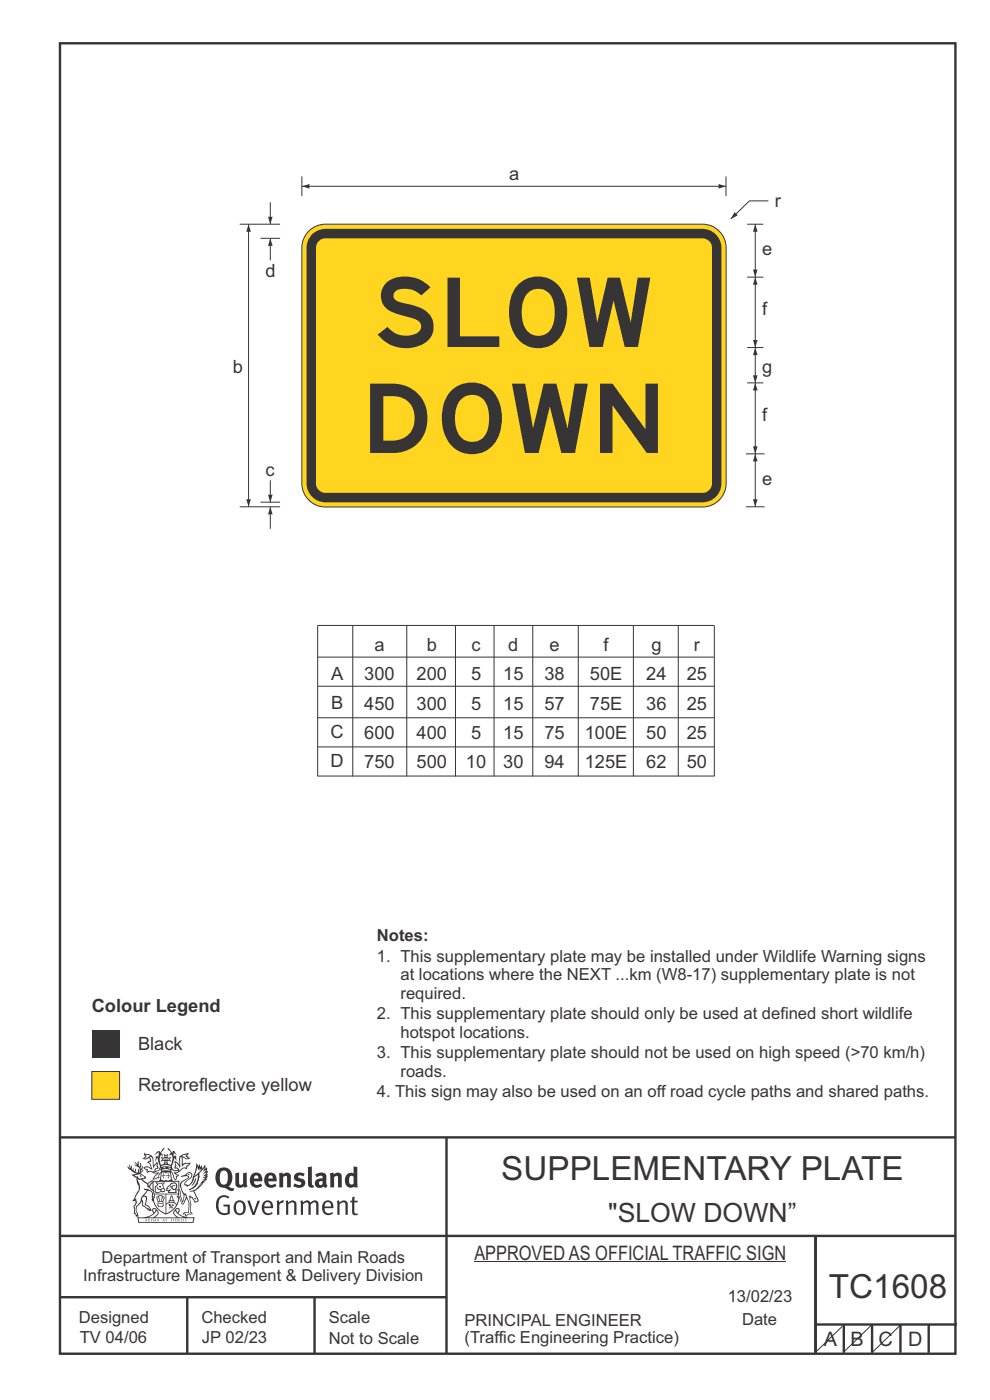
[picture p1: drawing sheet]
<svg xmlns="http://www.w3.org/2000/svg" width="210mm" height="297mm" viewBox="0 0 210 297" stroke-linecap="round" stroke-linejoin="round" font-family="sans-serif">
<g fill="none" stroke="#373435" stroke-width=".51">
<path d="M12.7 9.2h190v278h-190zM12.7 241.3h190M94.7 241.4v45.8M12.7 275.2h82M12.7 262.2h190.1M39.7 275.2v12M66.7 275.2v12M173 262.1v24.9M173 281h30M179 281v6M185 281v6M191 281v6"/>
<path d="M197 281v6"/>
</g>
<path d="M178.7 281.3l-6.1 6M185 281l-6.1 5.9" fill="none" stroke="#373435" stroke-width=".21"/>
<path d="M19.5 227.3h5.9v5.9h-5.9z" fill-rule="evenodd" fill="#ffd520" stroke="#373435" stroke-width=".21"/>
<g fill="#373435">
<path d="M19.5 218.5h5.9v5.9h-5.9z" fill-rule="evenodd"/>
<path d="M47 248.5a2.55 2.55 0 0 0 0 2.7l.3 .1a.81 .81 0 0 0 1-.9v-.6a1.04 1.04 0 0 0-1.1-1.4zM46.3 248.1a1.82 1.82 0 0 1 2.1-.2 1.82 1.82 0 0 1 .9 1.9 2.29 2.29 0 0 1-.8 1.9l.7 .4h.5l-.2 .5a2.87 2.87 0 0 1-2-.6 2.12 2.12 0 0 1-1.7-3.2z" fill-rule="evenodd"/>
<path d="M49.9 248.9l.8-.2v2a.46 .46 0 0 0 .3 .7 .46 .46 0 0 0 .6-.3v-2.2l.7-.2v2.4l.2 .6-.5 .3-.3-.3a1.02 1.02 0 0 1-1.2 .2 1.02 1.02 0 0 1-.6-1z" fill-rule="evenodd"/>
<path d="M54 249.5l-.1 .5h.9a.49 .49 0 0 0-.2-.6 .49 .49 0 0 0-.6 .1zM53.4 249.2a1.34 1.34 0 0 1 1.6-.3 1.34 1.34 0 0 1 .6 1.5v.2h-1.7a.77 .77 0 0 0 .5 .8 .77 .77 0 0 0 .9-.3l.3 .5a1.59 1.59 0 0 1-2 .1 1.59 1.59 0 0 1-.5-2z" fill-rule="evenodd"/>
<path d="M57 249.5l-.1 .5h1a.49 .49 0 0 0-.2-.6 .49 .49 0 0 0-.7 .1zM56.4 249.2a1.34 1.34 0 0 1 1.6-.3 1.34 1.34 0 0 1 .7 1.5v.2h-1.8a.77 .77 0 0 0 .5 .8 .77 .77 0 0 0 .9-.3l.4 .5a1.59 1.59 0 0 1-2.1 .1 1.59 1.59 0 0 1-.5-2z" fill-rule="evenodd"/>
<path d="M59.2 248.9l.7-.2 .1 .4a.95 .95 0 0 1 1-.3 .95 .95 0 0 1 .7 .8v2.3h-.8v-2.3a.46 .46 0 0 0-.8 .1v2.2h-.8z" fill-rule="evenodd"/>
<path d="M62.6 249.1a1.75 1.75 0 0 1 2-.1l-.2 .6-.6-.2a.43 .43 0 0 0-.6 .2l.4 .4a1.04 1.04 0 0 1 1.2 1.1 1.04 1.04 0 0 1-1.4 .9l-1.2-.4 .3-.6 1 .4 .4-.4a.88 .88 0 0 0-1-.5l-.4-.2-.1-.4z" fill-rule="evenodd"/>
<path d="M65.3 247.6l.8-.2 .1 3.8 .3 .2 .1 .5a.88 .88 0 0 1-1-.1 .88 .88 0 0 1-.3-.9z" fill-rule="evenodd"/>
<path d="M67.8 250.6a.43 .43 0 0 0-.1 .7 .43 .43 0 0 0 .7-.1v-.7zM66.8 249.2a1.7 1.7 0 0 1 2.4 .1v1.9l.3 .4-.4 .5-.5-.4a1.03 1.03 0 0 1-1.7-.1 1.03 1.03 0 0 1 .8-1.6h.7v-.4a.8 .8 0 0 0-1.2 .2z" fill-rule="evenodd"/>
<path d="M70 248.9l.7-.2 .1 .4a.95 .95 0 0 1 1-.3 .95 .95 0 0 1 .7 .8v2.3h-.8v-2.3a.46 .46 0 0 0-.8 .1v2.2h-.8z" fill-rule="evenodd"/>
<path d="M74.3 249.5a1.48 1.48 0 0 0 0 1.8h.5l.2-.2v-1.5l-.3-.1zM75 247.4l.8 .2 .1 4.3h-.7l-.1-.2a1.26 1.26 0 0 1-1.4 .1 1.26 1.26 0 0 1-.5-1.4 1.29 1.29 0 0 1 .4-1.3 1.29 1.29 0 0 1 1.4-.1z" fill-rule="evenodd"/>
<path d="M46.4 253.9a1.72 1.72 0 0 1 2.3 .1l-.3 .3a1.24 1.24 0 0 0-1.4-.2 1.24 1.24 0 0 0-.6 1.3 1.49 1.49 0 0 0 1.2 2l.7-.2v-1.2h-.8l-.1-.5h1.3v2a1.93 1.93 0 0 1-2.2-.1 1.93 1.93 0 0 1-.7-2.2l.2-.7z" fill-rule="evenodd"/>
<path d="M50.4 255.2a1.65 1.65 0 0 0 .2 2.2 .99 .99 0 0 0 1-1.5 .78 .78 0 0 0-.4-.8 .78 .78 0 0 0-.8 .1zM50 254.9a1.33 1.33 0 0 1 1.6 0 1.33 1.33 0 0 1 .5 1.4 1.31 1.31 0 0 1-1.3 1.5 1.31 1.31 0 0 1-1.2-1.6v-.5z" fill-rule="evenodd"/>
<path d="M52.5 254.7l.4-.1 .9 2.6 .8-2.5h.5l-1.1 3h-.5z" fill-rule="evenodd"/>
<path d="M56.3 255.2l-.2 .7h1.3a.7 .7 0 0 0-.3-.8 .7 .7 0 0 0-.8 .1zM55.9 255.1a1.22 1.22 0 0 1 1.5-.3 1.22 1.22 0 0 1 .5 1.5h-1.8a.93 .93 0 0 0 .5 1 .93 .93 0 0 0 1.1-.2l.2 .3a1.43 1.43 0 0 1-1.8 .2 1.43 1.43 0 0 1-.6-1.8z" fill-rule="evenodd"/>
<path d="M58.7 254.8l.4-.2 .1 .5 .4-.3 .6-.1-.2 .5a.66 .66 0 0 0-.8 .6v1.9h-.4z" fill-rule="evenodd"/>
<path d="M60.6 254.8l.4-.1 .1 .4a.94 .94 0 0 1 1-.4 .94 .94 0 0 1 .8 .7v2.3h-.5l-.1-2.5a.81 .81 0 0 0-1.2 .3v2.2h-.4z" fill-rule="evenodd"/>
<path d="M63.7 254.8l.5-.1 .1 .4 .4-.3a.78 .78 0 0 1 1.1 .3 .9 .9 0 0 1 1-.5 .9 .9 0 0 1 .8 .9v2.2h-.5l-.1-2.4a.67 .67 0 0 0-1.1 .2v2.2h-.5v-2.3l-.4-.3-.7 .4v2.2h-.5z" fill-rule="evenodd"/>
<path d="M69 255.2l-.1 .7h1.3a.7 .7 0 0 0-.3-.8 .7 .7 0 0 0-.9 .1zM68.7 255.1a1.22 1.22 0 0 1 1.5-.3 1.22 1.22 0 0 1 .5 1.5h-1.8a.93 .93 0 0 0 .4 1 .93 .93 0 0 0 1.2-.2l.1 .3a1.44 1.44 0 0 1-1.7 .2 1.44 1.44 0 0 1-.6-1.8z" fill-rule="evenodd"/>
<path d="M71.4 254.8l.5-.1 .1 .4a.94 .94 0 0 1 1-.4 .94 .94 0 0 1 .8 .7v2.3h-.5l-.1-2.5a.81 .81 0 0 0-1.2 .3v2.2h-.4z" fill-rule="evenodd"/>
<path d="M74.7 254l.5-.1v.8h.7l-.1 .4h-.6v2.2l.1 .1h.5l.1 .3a.75 .75 0 0 1-1.2-.6v-2h-.4v-.4h.4z" fill-rule="evenodd"/>
<path d="M30.8 244.9l1.1 .3-.9 .6h-.4l.6-.6zM31.8 245.5l.2-.1a2.44 2.44 0 0 1 .4 2l.1 .5 .7-1-.1 .5 .3 .4a.57 .57 0 0 0-.6 .7l-1-.1-.5 .1 .2-.5-.8-.2 .7-.2 .9 .5 .1-.1-.6-1.3-.2-.1 .5-.1zM30.7 244.5l-.1 .5 .2 .3-.6 .4a1.04 1.04 0 0 0 1.4-.1l.2 .7-.3 .1-.2 .3a.94 .94 0 0 1 .8 1.1l-.2-.1a1.16 1.16 0 0 0-1.5-.1l.3 .4 .4 .2 .1 .5 .2 .2 .1-.2a.94 .94 0 0 1 1.1 .2h.8l-1.2 1.3a1.13 1.13 0 0 0 1.2-.3h.4l-.1-.5 .5-.7a.83 .83 0 0 0-.6 1.1l-.3-.1-.7 .3 1.1-1.3-.5 .1-.5-.1 1.3-.5-.1-.1-.9 .3v-.3l.2-.2 .3 .1 .1-.3-.2-.4v-.6l-.1-.3-.7 .9v-.7a1.42 1.42 0 0 0-1.6-1.8z" fill-rule="evenodd"/>
<path d="M38.5 245.3l.5-.3 .7-.1-.6 .4 .8 .4-.3 .1zM38.3 245.5h.2l.1 2a1.69 1.69 0 0 1 1.6-.7l-.8 .5 .1 .5a1.1 1.1 0 0 0-1.5 .6l-.1-.4-.2-.3h-.5l.3-.4-.3-.7a1.42 1.42 0 0 1 .8 1.1l.2-.1zM37.1 246.2l.1 1-.2 .3 .1 .5 .5-.1 .1 .2a.96 .96 0 0 1-1.1-.1l-.1 .1a1.06 1.06 0 0 0 1.3 .2v.2a.72 .72 0 0 1-1 .2l.3 .4 .6 .3-.4 .1-.1 .7-.2-.4-.4-1.1-.4-.4 .4 .9a1.54 1.54 0 0 0 .7 1.2l.2-.3a.58 .58 0 0 1 .4-.7l.2-.2h-.3l-.5-.3 .9-.5a.93 .93 0 0 1 1.2-.5v.2l.2-.1 .1-.5a.99 .99 0 0 0 .7-.9l-1.3 .2-.3 .2-.1-1.5 .9 .4 .9-.3h-.4l-.5-.4 .4-.7-.6 .2a1.46 1.46 0 0 0-1.4 2.1v.4l-.2-.4z" fill-rule="evenodd"/>
<path d="M35.6 249h.2l-.1 .4 .4 .1h-.4v.5l-.1-.5-.3-.1h.3z" fill-rule="evenodd"/>
<path d="M34.6 249h.2v.4h.3l-.3 .1-.1 .5v-.5h-.4l.4-.1z" fill-rule="evenodd"/>
<path d="M34.3 248.8a.57 .57 0 0 1 .9 .2 .57 .57 0 0 1 .9-.2l.2 1.4-.2 .1a.57 .57 0 0 1-.9-.1 .69 .69 0 0 1-1.1 0zM34.2 248.1l-.3 2.1-.2 .4h3l-.2-.4-.3-2.1h-.2v.3l-.8-.1-.8 .1v-.3z" fill-rule="evenodd"/>
<path d="M34.2 252.5a.3 .3 0 0 0 .6 0 .3 .3 0 0 0-.6 0zM33.3 251l.3 .3-.3 .3a.79 .79 0 0 0 0 1.3l.8-.2-.1-.3a.55 .55 0 0 1-.7-.6h.1l.2 .3 .3 .1 .8-.1-.4-.8 .4-.3-.7 .1zM33 250.7l1.1 .3 .9-.3-.4 .7 .4 1.1a.56 .56 0 0 1-.8 .3l-.2 .1a.73 .73 0 0 1-.9 .1 .73 .73 0 0 1-.3-.9v-.4l.6-.4z" fill-rule="evenodd"/>
<path d="M35.6 251.9l.7-.5a.58 .58 0 0 1 1-.1 .58 .58 0 0 1-.4 .9l-.3-.3a.43 .43 0 0 1 .6-.3v-.1a.57 .57 0 0 0-.8 .2l-.2-.1-.3 .2 .4 .1a.55 .55 0 0 0 .9 .5v.5h-1.3l.3-.4-.1-.2-.6 .2 .2-.3-.2-.1zM35.4 251.8l-.1 .2a.39 .39 0 0 0 .2 .7l.3-.1-.2 .5h1.9l-.1-.8a.86 .86 0 0 0-.1-1.3 .86 .86 0 0 0-1.3 .4z" fill-rule="evenodd"/>
<path d="M36 254.8h.8v.2h-.8zM36.4 253.8l.2 .8h-.4zM36.4 253.5l-.3 .5-.1 .6h-.2v.5l-.7 .3 .2 .2a1.48 1.48 0 0 1 2.1 .1l.2-.1-.6-.5v-.5h-.2l-.1-.6z" fill-rule="evenodd"/>
<path d="M35.8 255.4l.4 .1 .1 .4 .3-.3-.2-.2a.38 .38 0 0 1 .5 .5l-.2-.2-.3 .3 .3 .2-.3 .2-.1-.3-.4 .3-.1-.1 .4-.4-.1-.1-.2 .1z" fill-rule="evenodd"/>
<path d="M34.5 254h.2v.2l-.2 .7-.2-.1zM33.6 255.3h.9v.2a.55 .55 0 0 1-.8 .4v-.2h-.2zM33.4 254h.2l.2 .8-.2 .1zM33.6 255h.8l.1 .1-.8 .1zM33.8 253.8h.5l-.2 1h-.1zM33.3 253.8l-.1 .3 .3 1.2a.48 .48 0 0 0-.1 .5 .48 .48 0 0 0 .5 .3l.5-.1a.49 .49 0 0 0 .2-.7l.3-1.2-.1-.3a1.42 1.42 0 0 0-1.5 0z" fill-rule="evenodd"/>
<path d="M33.7 251.6h.4l.1 .3h-.3z" fill-rule="evenodd"/>
<path d="M41.3 250.1l.3-.2-.2 .9-.6 .7h-.2l.5-.7z" fill-rule="evenodd"/>
<path d="M39.7 249l.3-.2 .5 .2a.88 .88 0 0 1-.6 1.2 1.22 1.22 0 0 0-.8 1.3l.5 .1a.72 .72 0 0 0 .9-.4l.5-.8 .2-.6 .8-.6v.3a2.85 2.85 0 0 1-2 2.8l.1 .1a2.13 2.13 0 0 0 1.9-1.4v-.3a2.01 2.01 0 0 0 .3-1.8l1.1-1.3-.4 1 .7-.5-.7 1 .8-.4-.8 .9 .7-.2-.9 .5 .8-.1-.8 .5h.7l-.8 .2 .3 .2h-.4l.2 .4h-.4l.2 .2h-.4l.1 .3h-.1a2.16 2.16 0 0 1-2 1l.1 .2h.4a.76 .76 0 0 1 .7 .7l.5 1.2-.6 .2a1.45 1.45 0 0 0-1.1-1.3l.2 1.8-.1 1.9 .4 .2a1.07 1.07 0 0 0-1.2 .4v-.3l-.5-.1a.87 .87 0 0 1 1.1-.1v-.8a4.4 4.4 0 0 0-.6-3.1l-.1-.3h-.2a2.16 2.16 0 0 1-.7-2.2l.3-.3 1.2-.8a.55 .55 0 0 0-.4-.7zM37.8 252.5a.76 .76 0 0 1 .3 1l.6 1.6 .4-1.6h.2a.61 .61 0 0 1-.1 .9l-.3 .9h-.2l-.7-1.6-.3 .2a1.18 1.18 0 0 0 .1-1.4zM41.8 247.5l.2 .8 .3-.5v.6l.4-.5a1.9 1.9 0 0 1-1.2 1.4l-.3 .2zM38.2 249.6l1.4-.1 .2 .1v.3l-.5 .3a1.26 1.26 0 0 0-.9 1.9l.2 .7a1.84 1.84 0 0 1 .1 2l-.4-1.3a.96 .96 0 0 0-.4-1.2l-.4 .2a.78 .78 0 0 1 0 1.3l.1 .2h.4l.4 1.1a.38 .38 0 0 0 .2 .4 .38 .38 0 0 0 .4-.1l.6-1.2a2.94 2.94 0 0 1 .4 2.5l-.1 .5h-.8l-.3 .3v.2l.4-.1 .1 .4 .2 .1a1.02 1.02 0 0 1 1.3-.4v-.4l-.3-.2 .1-1.7-.3-1.4 .1 .1a1.14 1.14 0 0 1 .8 .9 .63 .63 0 0 0 .8-.2 .63 .63 0 0 0-.2-.8l-.6-1.3 .9-.6 .2-.3 .3-.1-.1-.2h.4l-.1-.3h.3l-.1-.3 .5-.1-.2-.2 .6-.4v-.1h-.2l.4-.6-.3 .1 .3-.5-.4 .1 .4-.5v-.4l-.3 .2 .2-.6-.1-.2-.4 .2v-.8l-.6 .9-.2-.8-.2 .5-.3-.8-.1 .6-.5-.8-.1 1.4-.6 1.9a1.81 1.81 0 0 1-1 1.4l-.6-.1a1.75 1.75 0 0 1 1.1-1.3 .75 .75 0 0 0 .1-1.3 .75 .75 0 0 0-1.2 .5z" fill-rule="evenodd"/>
<path d="M41.2 254.2l.3-.1 .2 .3h-.4z" fill-rule="evenodd"/>
<path d="M29.4 258.4h11.6l-.1 .8h-11.4zM31.3 258.3l.5-.2a2.48 2.48 0 0 0 1.4-1.3l.3 .6-.5 .6-.5 .3zM32.5 256.6l.3-.1 .2 .1-.3 .6zM37.2 256.8a2.65 2.65 0 0 0 1.8 1.5h-1.1l-.5-.3-.5-.6zM37.4 256.6l.2-.1 .3 .1-.3 .6zM29.2 258.2l.1 1.2h11.8l.2-1.1-.2-.1a4.1 4.1 0 0 1-3.3-.8l.3-.4-.1-.6a1.06 1.06 0 0 0-1.3 .9l.2 .4 .6 .6h-4.7l.3-.2a.84 .84 0 0 0 .6-.7 .84 .84 0 0 0-.5-.8l-.3-.3-.5 .1-.1 .6 .3 .4a4.2 4.2 0 0 1-3.4 .8z" fill-rule="evenodd"/>
<path d="M31 258.7l.1 .2h-.2zM31 258.6l-.3 .5 .4-.1 .2 .1z" fill-rule="evenodd"/>
<path d="M31.3 258.6h.3v.4a.25 .25 0 0 0 .2-.1 .25 .25 0 0 0-.1-.3h.1a.29 .29 0 0 1 0 .4 .29 .29 0 0 1-.4 0 .29 .29 0 0 1 0-.4z" fill-rule="evenodd"/>
<path d="M32.2 258.6a.22 .22 0 0 1 .3 .2 .22 .22 0 0 1-.3 .2zM32 258.6l.1 .5a.33 .33 0 0 0 .4 0 .33 .33 0 0 0 0-.5 .33 .33 0 0 0-.5 0z" fill-rule="evenodd"/>
<path d="M32.9 258.7l.1 .2h-.2zM32.9 258.6l-.2 .5 .3-.1 .2 .1z" fill-rule="evenodd"/>
<path d="M33.3 258.6h.2l.1 .2 .2-.2-.2 .2 .2 .3-.3-.2-.1 .2h-.1l.2-.3z" fill-rule="evenodd"/>
<path d="M34.7 258.7l.1 .2h-.2zM34.7 258.6l-.3 .5 .4-.1 .2 .1z" fill-rule="evenodd"/>
<path d="M35 258.6h.5h-.2v.5h-.2l.1-.5z" fill-rule="evenodd"/>
<path d="M36.2 258.6h.3h-.1v.2h.1h-.1v.3h-.2z" fill-rule="evenodd"/>
<path d="M36.7 258.6h.2v.5h-.2z" fill-rule="evenodd"/>
<path d="M37.3 258.6a.22 .22 0 0 1 .3 .2 .22 .22 0 0 1-.3 .2zM37.1 258.6v.5a.33 .33 0 0 0 .5 0 .33 .33 0 0 0 0-.5 .33 .33 0 0 0-.5 0z" fill-rule="evenodd"/>
<path d="M37.8 258.6h.4h-.2v.2h.1h-.1v.2l.2 .1h-.4z" fill-rule="evenodd"/>
<path d="M38.4 258.6h.2l-.1 .4 .2 .1h-.3z" fill-rule="evenodd"/>
<path d="M38.9 258.6h.2v.5h-.2z" fill-rule="evenodd"/>
<path d="M39.3 258.6h.2l-.1 .1 .2 .3-.2 .1h-.1v-.1h.2z" fill-rule="evenodd"/>
<path d="M34.2 247.4a1.51 1.51 0 0 1 2 .2 2.67 2.67 0 0 0-2.1 0zM35.7 247.6l.4 .2 .1 .2-.4-.1zM34.6 247.7l.5-.1 .1 .2-.4 .1zM34 247.9l.3 .1-.3 .1zM34.9 246.9l.3-.2 .3 .2zM34.9 245.7h.2v.4h-.2zM35 245.1l.2 .2 .2-.2-.1 .4h-.2zM35.1 246.3h.2l.1 .4-.2-.2-.2 .2zM35.3 245.7h.2v.4h-.2zM34.4 245.7l.3 .1 .1 .3-.4 .1 .2-.3zM35.7 245.8l.3-.1-.2 .2 .2 .3-.4-.1zM32.7 244.9l1-.5-.1 1-.2-.1-.3 .1-.3 1.1 .5-1 .3 .9a1.84 1.84 0 0 1 .2 1.7l.4 .2a2.48 2.48 0 0 1 2.2 0l.2-.3-.2-.6 .7-1.8 .4 .7-.2-1.1-.2-.1-.2 .3v-.9l.6 .4-.6-.7-.3 .1-.1 .4-.5-.9-.5-.3 .2 .4 .6 .6-.5 .8 .4-.4a2.06 2.06 0 0 1 0 2.2l-.5-.2-.2-.6 .1-.1 .8 .2-.4-.5 .4-.5-.7 .2-.2-.1 .2-.8-.5 .4-.5-.4 .2 .8-.2 .1-.7-.2 .4 .5-.4 .5 .8-.2 .1 .1-.2 .6-.5 .3a2.02 2.02 0 0 1 0-2.3l.3 .6-.1-.7-.3-.1 .8-1.2-.4 .3-.5 .7-.2-.3a.8 .8 0 0 0-.8 .5z" fill-rule="evenodd"/>
<path d="M29.2 250.1l.3 .2a.61 .61 0 0 1 .8 .3l.3 .2a.8 .8 0 0 1 .6 1l.4 .1 .5 .6a1 1 0 0 1 .5 1l-.1 .7v-.5h-.1a.96 .96 0 0 0-.8-1.3l-.2-.2h-.7l-.1-.1-.1 .1 .1 .3h.6l-1.2 1.4-.2 .9-.4 .6a1.33 1.33 0 0 0-.5 1.8l.2 .5a1.26 1.26 0 0 1-.5-1.4l-.1-.4a1.56 1.56 0 0 0 .4-1.7l-.3 .2 .2-.5a3.2 3.2 0 0 0 .7-3zM30.4 253.9h.4a2.06 2.06 0 0 1-.1 1.7l.7 .4 .4 .5-.6-.2-.8-.6-.1-.9a.51 .51 0 0 1 .1-.9zM28.6 249.3a1.52 1.52 0 0 1 2.1 .6l-1.1 .1-.2-.1-.1-.4-.5 .1zM27.5 247v.9l-.3-.5-.1 .1a3.1 3.1 0 0 0 1.9 1.5l-1 .1 .5 .6 .5 .1 .1 1.1a1.84 1.84 0 0 1-.3 2.5l-.4 .9-.3 .4 .2 .1 .4-.1 .1 .4-.2 .5-.3 .2 .1 1.8 .2-.1 .3 .6h.1l.4-.1-.1-.4a1.3 1.3 0 0 1-.1-1.7l.9-1.1 .1 1.1 .6 .2 .5 .6 .1-.2 .2 .4 .5-.1a1.85 1.85 0 0 0-1.2-1.3l.1-.3a1.39 1.39 0 0 0 0-1.5h-.5l.5-.6a.66 .66 0 0 1 .9-.4 .66 .66 0 0 1 .3 .9l-.1 .4h.2v.1l-.1 .3 .2 .5 .1-.3a2.24 2.24 0 0 0 .1-2.2 .73 .73 0 0 1-.7-.6 .73 .73 0 0 1 .6-.8v-.2a.94 .94 0 0 0-.9 .8 .48 .48 0 0 1-.1-.5 .48 .48 0 0 1 .5-.3l.5-.3a.51 .51 0 0 0-.8 .2l-.5 .3-1-.8 .6-.1 .2-.5-1.2-.6 .5-.5v-.4l-.5 .5 .1-.2a.69 .69 0 0 0 .2-1.1v.5l-.2 .2v-1l-.3-.3 .1 .6-.1 .2-.4-1.2v.6l-.6-.3 .5 .6-.6-.2 .3 .3a1 1 0 0 1 .7 1.5l-.2-.8v.8l-.5-.2v-.7l-.2 .6-.2-.1-.1-.6-.2 .5-.2-.3 .1-.7-.2 .5z" fill-rule="evenodd"/>
<path d="M29.6 249.5l.2-.2 .3 .3z" fill-rule="evenodd"/>
<path d="M32.4 250.5h5.6v2.1l-.2-.2v-1.7h-5.2v2.5h5.2v-.7l.1 .2-.1 1.1v-.4h-2.5v4a4.1 4.1 0 0 0 2.6-3.6l.1-.1a4 4 0 0 1-2.8 3.9 4.2 4.2 0 0 1-2.8-4.7l.1 1.3 .1-.1a3.8 3.8 0 0 0 2.5 3.3v-4h-2.5l-.2-.8z" fill-rule="evenodd"/>
<circle cx="40" cy="249.1" r=".17"/>
</g>
<path d="M52.7 47.6v59.9M100.6 267.7h66.2M191.1 281l-6.1 5.9" fill="none" stroke="#373435" stroke-width=".21"/>
<g fill="#373435">
<path d="M52.2 105.9h1l-.5 1.6z"/>
<path d="M52.7 47.6l.5 1.6h-1z"/>
</g>
<path d="M160.2 96.3v11.2" fill="none" stroke="#373435" stroke-width=".21"/>
<g fill="#373435">
<path d="M159.7 105.9h1l-.5 1.6z"/>
<path d="M160.2 96.3l.5 1.6h-1z"/>
</g>
<path d="M160.2 47.6v11.2" fill="none" stroke="#373435" stroke-width=".21"/>
<g fill="#373435">
<path d="M159.7 57.2h1l-.5 1.6z"/>
<path d="M160.2 47.6l.5 1.6h-1z"/>
</g>
<path d="M160.2 81.2v15.1" fill="none" stroke="#373435" stroke-width=".21"/>
<g fill="#373435">
<path d="M159.7 94.7h1l-.5 1.6z"/>
<path d="M160.2 81.2l.5 1.6h-1z"/>
</g>
<path d="M160.2 73.7v7.5" fill="none" stroke="#373435" stroke-width=".21"/>
<g fill="#373435">
<path d="M159.7 79.6h1l-.5 1.6z"/>
<path d="M160.2 73.8l.5 1.5h-1z"/>
</g>
<path d="M160.2 58.8v14.9" fill="none" stroke="#373435" stroke-width=".21"/>
<g fill="#373435">
<path d="M159.7 72.1h1l-.5 1.6z"/>
<path d="M160.2 58.8l.5 1.6h-1z"/>
</g>
<path d="M57.3 101.9v4.7" fill="none" stroke="#373435" stroke-width=".21"/>
<path d="M56.8 105h1l-.5 1.5z" fill="#373435"/>
<path d="M163 42.6h-4l-4 3.9" fill="none" stroke="#373435" stroke-width=".21"/>
<path d="M155.8 45l.7 .7-1.5 .7z" fill="#373435"/>
<path d="M57.3 42.9v4.7" fill="none" stroke="#373435" stroke-width=".21"/>
<path d="M56.8 46h1l-.5 1.6z" fill="#373435"/>
<path d="M57.3 107.5v4.7" fill="none" stroke="#373435" stroke-width=".21"/>
<path d="M57.3 107.5l.5 1.6h-1z" fill="#373435"/>
<path d="M57.3 50.6v4.6" fill="none" stroke="#373435" stroke-width=".21"/>
<path d="M57.3 50.6l.5 1.6h-1z" fill="#373435"/>
<path d="M64 39.5h90" fill="none" stroke="#373435" stroke-width=".21"/>
<g fill="#373435">
<path d="M64.1 39.5l1.5-.5v1z"/>
<path d="M152.4 39l1.6 .5-1.6 .5z"/>
</g>
<path d="M64 37.4v4.2M154 37.4v4.2M50.8 47.6h8.6M55.3 50.6h4.1M158.5 47.6h3.4M158.5 58.8h3.4M158.5 73.7h3.4M158.2 96.3h4M158.5 81.2h3.4M50.8 107.5h8.6M55.3 106.5h4.1M158.2 107.5h4" fill="none" stroke="#373435" stroke-width=".21"/>
<path d="M65.8 48.7a5 5 0 0 1 3.2-1.1h80a5 5 0 0 1 5 5v50a5 5 0 0 1-5 5h-80a5 5 0 0 1-5-5v-50a5 5 0 0 1 1.8-3.9z" fill-rule="evenodd" fill="#ffd520" stroke="#373435" stroke-width=".21"/>
<path d="M66.2 49.7a4 4 0 0 1 2.8-1.1h80a4 4 0 0 1 4 4v50a4 4 0 0 1-4 4h-80a4 4 0 0 1-4-4v-50a4 4 0 0 1 1.2-2.9z" fill-rule="evenodd" fill="#373435"/>
<path d="M67.6 51.1l.9-.5h.5h80a2.01 2.01 0 0 1 2 2v50a2.01 2.01 0 0 1-2 2h-80a2.01 2.01 0 0 1-2-2v-50l.1-.6z" fill-rule="evenodd" fill="#ffd520"/>
<g fill="none" stroke="#373435" stroke-width=".21">
<path d="M67.4 139.4h84M74.8 132.7v32M86.3 132.7v32M96.6 132.7v32M104.8 132.7v32M113 132.7v32M122.7 132.7v32M134.4 132.7v32M143.9 132.7v32M151.5 132.7h-84.1v32M151.5 132.7v32M67.4 152.3h84.1"/>
<path d="M67.4 158.5h84.1M67.5 145.6h84M67.4 164.6h84.1"/>
</g>
<g font-size="20.4" fill="#373435">
<text x="79.1" y="73.6">SLOW</text>
<text x="76.5" y="96.1">DOWN</text>
</g>
<g font-size="7.1" fill="#373435">
<text x="106.3" y="250.4">SUPPLEMENTARY PLATE</text>
<text x="175.8" y="275.4">TC1608</text>
</g>
<text font-size="5.6" fill="#373435" x="129" y="259.1">&quot;SLOW DOWN”</text>
<g font-size="4.2" fill="#373435">
<text x="100.6" y="267.2">APPROVED AS OFFICIAL TRAFFIC SIGN</text>
<text x="174.7" y="285.6">A</text>
<text x="180.4" y="285.6">B</text>
<text x="186.4" y="285.6">C</text>
<text x="192.7" y="285.6">D</text>
</g>
<g font-size="3.9" fill="#373435">
<text x="108" y="38.1">a</text>
<text x="164.4" y="44">r</text>
<text x="56.3" y="58.8">d</text>
<text x="161.7" y="54.1">e</text>
<text x="161.7" y="66.8">f</text>
<text x="49.4" y="79.1">b</text>
<text x="161.7" y="79.1">g</text>
<text x="161.7" y="89.3">f</text>
<text x="56.3" y="100.9">c</text>
<text x="161.7" y="102.8">e</text>
<text x="79.4" y="138.1">a</text>
<text x="90.5" y="138.1">b</text>
<text x="100" y="138.1">c</text>
<text x="107.8" y="138.1">d</text>
<text x="116.6" y="138.1">e</text>
<text x="128" y="138.1">f</text>
<text x="138.2" y="138.1">g</text>
<text x="147.2" y="138.1">r</text>
<text x="70.2" y="144.2">A</text>
<text x="77.3" y="144.4">300</text>
<text x="88.4" y="144.4">200</text>
<text x="99.9" y="144.4">5</text>
<text x="106.7" y="144.4">15</text>
<text x="115.5" y="144.4">38</text>
<text x="125.1" y="144.4">50E</text>
<text x="137.1" y="144.4">24</text>
<text x="145.7" y="144.4">25</text>
<text x="70.2" y="150.4">B</text>
<text x="77.3" y="150.6">450</text>
<text x="88.4" y="150.6">300</text>
<text x="99.9" y="150.6">5</text>
<text x="106.7" y="150.6">15</text>
<text x="115.5" y="150.6">57</text>
<text x="125.1" y="150.6">75E</text>
<text x="137.1" y="150.6">36</text>
<text x="145.7" y="150.6">25</text>
<text x="70.1" y="156.6">C</text>
<text x="77.3" y="156.8">600</text>
<text x="88.4" y="156.8">400</text>
<text x="99.9" y="156.8">5</text>
<text x="106.7" y="156.8">15</text>
<text x="115.5" y="156.8">75</text>
<text x="124" y="156.8">100E</text>
<text x="137.1" y="156.8">50</text>
<text x="145.7" y="156.8">25</text>
<text x="70.1" y="162.8">D</text>
<text x="77.3" y="163">750</text>
<text x="88.4" y="163">500</text>
<text x="98.8" y="163">10</text>
<text x="106.7" y="163">30</text>
<text x="115.5" y="163">94</text>
<text x="124" y="163">125E</text>
<text x="137.1" y="163">62</text>
<text x="145.7" y="163">50</text>
<text x="19.5" y="214.7">Colour Legend</text>
<text x="29.3" y="222.7">Black</text>
<text x="29.3" y="231.5">Retroreflective yellow</text>
</g>
<g font-size="3.5" fill="#373435">
<text x="80" y="199.6">Notes:</text>
<text x="80" y="204">1. This supplementary plate may be installed under Wildlife Warning signs</text>
<text x="85" y="207.9">at locations where the NEXT ...km (W8-17) supplementary plate is not</text>
<text x="85" y="211.9">required.</text>
<text x="80" y="216.2">2. This supplementary plate should only be used at defined short wildlife</text>
<text x="85" y="220.1">hotspot locations.</text>
<text x="80" y="224.5">3. This supplementary plate should not be used on high speed (&gt;70 km/h)</text>
<text x="80" y="232.7">4. This sign may also be used on an off road cycle paths and shared paths.</text>
<text x="85" y="228.4">roads.</text>
<text x="21.6" y="267.9">Department of Transport and Main Roads</text>
<text x="17.7" y="271.8">Infrastructure Management &amp; Delivery Division</text>
<text x="16.7" y="280.6">Designed</text>
<text x="42.7" y="280.6">Checked</text>
<text x="69.7" y="280.6">Scale</text>
<text x="98.5" y="281.3">PRINCIPAL ENGINEER</text>
<text x="154.4" y="276.2">13/02/23</text>
<text x="157.4" y="281.2">Date</text>
<text x="16.9" y="284.9">TV 04/06</text>
<text x="42.8" y="284.8">JP 02/23</text>
<text x="69.7" y="285.2">Not to Scale</text>
<text x="98.5" y="284.8">(Traffic Engineering Practice)</text>
</g>
</svg>
